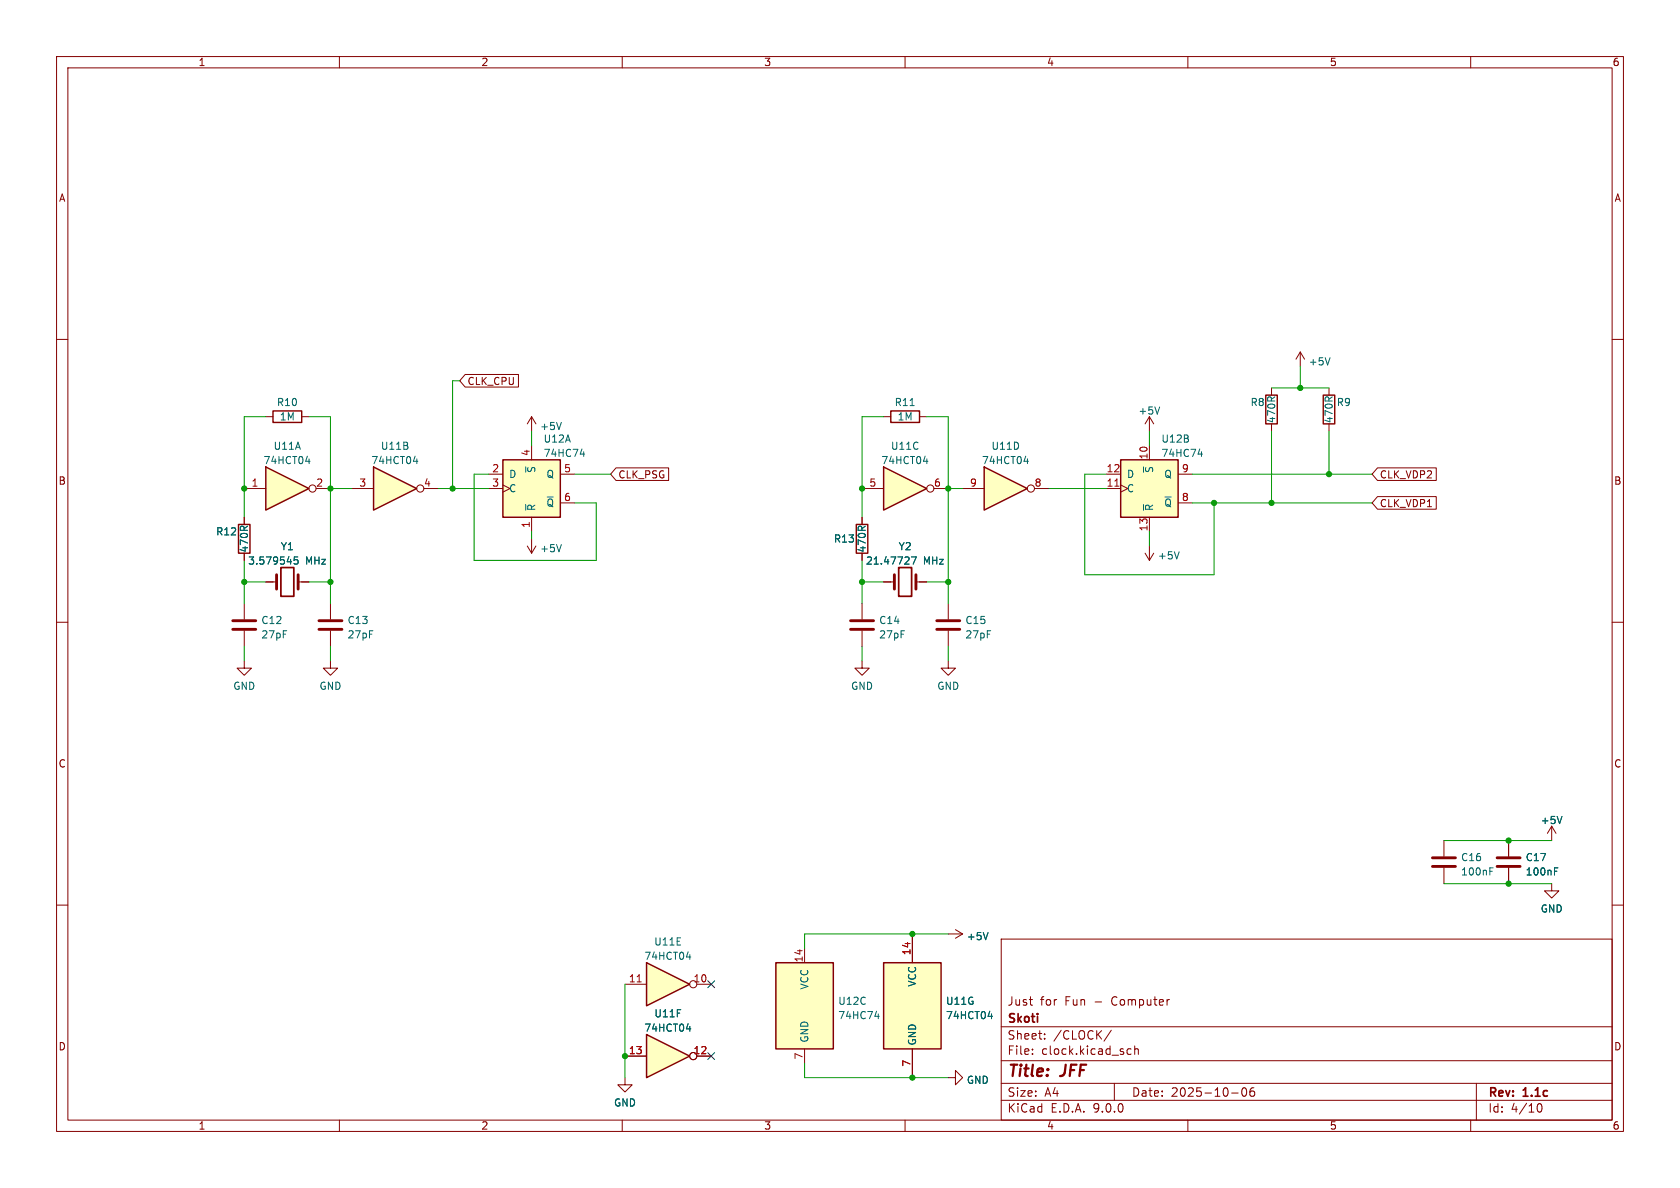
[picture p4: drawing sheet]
<svg xmlns="http://www.w3.org/2000/svg" width="297mm" height="210mm" viewBox="0 0 297 210" stroke-linecap="round" stroke-linejoin="round" font-family="sans-serif">
<g fill="none" stroke="#840000" stroke-width=".18">
<path d="M10 10h277v190h-277zM12 12h273v186h-273zM60 10v2M110 10v2M160 10v2M210 10v2M260 10v2M10 60h2M285 60h2M10 110h2M285 110h2M10 160h2"/>
<path d="M177 166h108v32h-108zM182 176.7h.5M182.4 177.7h.1M206.6 176.7h.1M285 160h2M60 198v2M110 198v2M160 198v2M177 194.5h108M177 191.5h108M177 187.5h108M177 181.5h108"/>
<path d="M182.5 186.3v.1M182.5 185.5v.1M184.7 183.6v.1M184.7 182.8v.1M196.5 182.1l-1.3 2M197 191.5v3M199.2 186.1l.3 .3 .5-.1M200 185.5l-.5-.1-.3 .3M200.6 185.5l.2-.1 .4 .1v.9M200.6 184.9v1.5M210 198v2M217.7 193.2h1.2"/>
<path d="M219.7 192.4l.2-.1a.81 .81 0 0 1 .6 .6 .81 .81 0 0 1-.3 .8l-.2 .1a.81 .81 0 0 1-.3-1.4zM221.7 192.3a.59 .59 0 0 0-.7 .6v.6l.1 .2 .4 .1 .2-.1 .1-.5-.1-.3h-.5l-.2 .3M260 198v2M261 191.5v6.5M271.7 195.7l.2-.5 .2-.1a.81 .81 0 0 1 .6 .6 .81 .81 0 0 1-.3 .8h-.4l-.3-.5"/>
</g>
<path d="M114.3 170.2l7.6 3.8-7.6 3.8z" fill="#ffffc2"/>
<path d="M114.3 170.2l7.6 3.8-7.6 3.8z" fill="none" stroke="#840000" stroke-width=".25"/>
<g fill="none" stroke="#840000" stroke-width=".18">
<path d="M110.5 174h3.8M123.2 174h2.5"/>
<circle cx="122.6" cy="174" r=".63"/>
</g>
<path d="M112.6 173.6h.8" fill="none" stroke="#a90000" stroke-width=".18"/>
<path d="M121.3 169.2h.8M122 168.8v.8" fill="none" stroke="#006464" stroke-width=".18"/>
<path d="M156.2 170.2h10.2v15.2h-10.2z" fill="#ffffc2"/>
<path d="M157.5 72.6h5.1v2.1h-5.1zM223.8 69.9h2v5h-2zM233.9 69.9h2.1v5h-2.1zM156.2 170.2h10.2v15.2h-10.2z" fill="none" stroke="#840000" stroke-width=".25"/>
<g fill="none" stroke="#840000" stroke-width=".18">
<path d="M94 73.7l-.8 1.2M94 73.7l.7 1.2M94 73.7v2.5M156.2 73.7h1.3M162.6 73.7h1.2M224.8 68.6v1.3M224.8 74.9v1.3M229.9 62.2l-.8 1.3M229.9 62.2l.7 1.3M229.9 62.2v2.6M234.9 68.6v1.3M234.9 74.9v1.3"/>
<path d="M58.4 116.8v1.3h1.3l-1.3 1.3-1.3-1.3h1.3M58.4 106.7v2.8M58.4 111.5v2.8M152.4 116.8v1.3h1.3l-1.3 1.3-1.3-1.3h1.3M167.6 116.8v1.3h1.3l-1.3 1.3-1.2-1.3h1.2M167.6 106.7v2.8M167.6 111.5v2.8M266.7 148.6v2.8M266.7 153.4v2.8M274.3 156.2v1.3h1.3l-1.3 1.3-1.3-1.3h1.3M274.3 146.1l-.7 1.2M274.3 146.1l.8 1.2"/>
<path d="M274.3 146.1v2.5M161.3 165.1v5.1M161.3 185.4v5.1M167.6 190.5h1.3v-1.3l1.3 1.3-1.3 1.3v-1.3"/>
</g>
<path d="M99.2 74.7l-.4 1.2M160.9 71.7h.7M235.1 63.2l-.4 1.3M274.8 154h.4M274.8 153.4h.6M276.1 144.3l-.4 1.3M174.7 179.7h.8M175.3 179.2v.9" fill="none" stroke="#006464" stroke-width=".18"/>
<path d="M56.4 109.7h4.1M56.4 111.3h4.1M165.6 109.7h4.1M165.6 111.3h4.1M264.7 151.6h4M264.7 153.2h4" fill="none" stroke="#840000" stroke-width=".51"/>
<path d="M137.2 170.2h10.1v15.2h-10.1z" fill="#ffffc2"/>
<path d="M137.2 170.2h10.1v15.2h-10.1z" fill="none" stroke="#840000" stroke-width=".25"/>
<path d="M142.2 167.6v2.6M142.2 185.4v2.6" fill="none" stroke="#840000" stroke-width=".18"/>
<path d="M154.7 179.7h.8M155.3 179.2v.9" fill="none" stroke="#006464" stroke-width=".18"/>
<path d="M156.2 82.6l7.6 3.8-7.6 3.8z" fill="#ffffc2"/>
<path d="M156.2 82.6l7.6 3.8-7.6 3.8z" fill="none" stroke="#840000" stroke-width=".25"/>
<g fill="none" stroke="#840000" stroke-width=".18">
<path d="M152.4 86.4h3.8M165.1 86.4h2.5M202.4 97.8l.8 1.3M203.2 96.5v2.6M204 97.8l-.8 1.3"/>
<circle cx="164.5" cy="86.4" r=".63"/>
</g>
<path d="M163.3 81.5h.7M163.9 81.1v.9M208.5 97.5l-.5 1.3" fill="none" stroke="#006464" stroke-width=".18"/>
<path d="M174 82.6l7.6 3.8-7.6 3.8z" fill="#ffffc2"/>
<path d="M151.4 92.7h2v5.1h-2zM174 82.6l7.6 3.8-7.6 3.8z" fill="none" stroke="#840000" stroke-width=".25"/>
<g fill="none" stroke="#840000" stroke-width=".18">
<path d="M152.4 91.4v1.3M152.4 97.8v1.3M170.2 86.4h3.8M182.9 86.4h2.5M152.4 106.7v2.8M152.4 111.5v2.8"/>
<circle cx="182.2" cy="86.4" r=".63"/>
</g>
<path d="M181 81.5h.8M181.6 81.1v.9" fill="none" stroke="#006464" stroke-width=".18"/>
<path d="M150.4 109.7h4M150.4 111.3h4" fill="none" stroke="#840000" stroke-width=".51"/>
<path d="M198.1 81.3h10.2v10.1h-10.2z" fill="#ffffc2"/>
<path d="M198.1 81.3h10.2v10.1h-10.2z" fill="none" stroke="#840000" stroke-width=".25"/>
<g fill="none" stroke="#840000" stroke-width=".18">
<path d="M203.2 73.7v2.5M203.2 78.7v2.6M203.2 73.7l-.8 1.2M203.2 73.7l.8 1.2M195.6 83.8h2.5M195.6 86.4h2.5M198.1 85.7l1.3 .7-1.3 .6M203.2 91.4v2.6M208.3 83.8h2.5M208.3 88.9h2.5M156.2 102.9h1.9M161.9 102.9h1.9"/>
<path d="M255.3 148.6v2.8M255.3 153.4v2.8"/>
</g>
<path d="M197.1 85.9h.7" fill="none" stroke="#a90000" stroke-width=".18"/>
<path d="M205 71.9l-.4 1.3M212.4 79.9v.8M161.1 98.5h.9l-.6 1.2M202.2 89.2v1M211.8 80.3h.8M263.4 154h.4M263.4 153.4h.6" fill="none" stroke="#006464" stroke-width=".18"/>
<path d="M158.1 101.6v2.5M161.9 101.6v2.5M253.2 151.6h4.1M253.2 153.2h4.1" fill="none" stroke="#840000" stroke-width=".51"/>
<path d="M158.9 100.3h2.3v5.1h-2.3z" fill="none" stroke="#840000" stroke-width=".3"/>
<path d="M88.9 81.3h10.2v10.1h-10.2z" fill="#ffffc2"/>
<path d="M48.3 72.6h5v2.1h-5zM88.9 81.3h10.2v10.1h-10.2z" fill="none" stroke="#840000" stroke-width=".25"/>
<path d="M47 73.7h1.3M53.3 73.7h1.3M94 78.7v2.6M86.4 83.8h2.5M86.4 86.4h2.5M88.9 85.7l1.3 .7-1.3 .6M93.2 96.5l.8 1.3M94 91.4v2.6M94 95.3v2.5M94.7 96.5l-.7 1.3M99.1 83.8h2.5M99.1 88.9h2.5" fill="none" stroke="#840000" stroke-width=".18"/>
<path d="M103.2 79.9v.8M92.9 89.2v1M99.2 96.3l-.4 1.2M102.6 80.3h.8" fill="none" stroke="#006464" stroke-width=".18"/>
<path d="M114.3 182.9l7.6 3.8-7.6 3.8z" fill="#ffffc2"/>
<path d="M114.3 182.9l7.6 3.8-7.6 3.8z" fill="none" stroke="#840000" stroke-width=".25"/>
<g fill="none" stroke="#840000" stroke-width=".18">
<path d="M110.5 190.5v1.3h1.3l-1.3 1.2-1.3-1.2h1.3M110.5 186.7h3.8M123.2 186.7h2.5"/>
<circle cx="122.6" cy="186.7" r=".63"/>
</g>
<path d="M121.3 181.9h.8M122 181.5v.8" fill="none" stroke="#006464" stroke-width=".18"/>
<path d="M47 82.6l7.6 3.8-7.6 3.8z" fill="#ffffc2"/>
<path d="M47 82.6l7.6 3.8-7.6 3.8z" fill="none" stroke="#840000" stroke-width=".25"/>
<g fill="none" stroke="#840000" stroke-width=".18">
<path d="M43.2 86.4h3.8M55.9 86.4h2.5M43.2 116.8v1.3h1.2l-1.2 1.3-1.3-1.3h1.3M43.2 106.7v2.8M43.2 111.5v2.8"/>
<circle cx="55.2" cy="86.4" r=".63"/>
</g>
<path d="M54 81.5h.8M54.6 81.1v.9" fill="none" stroke="#006464" stroke-width=".18"/>
<path d="M41.1 109.7h4.1M41.1 111.3h4.1" fill="none" stroke="#840000" stroke-width=".51"/>
<path d="M66 82.6l7.7 3.8-7.7 3.8z" fill="#ffffc2"/>
<path d="M42.2 92.7h2v5.1h-2zM66 82.6l7.7 3.8-7.7 3.8z" fill="none" stroke="#840000" stroke-width=".25"/>
<g fill="none" stroke="#840000" stroke-width=".18">
<path d="M82.2 66.2h9.5v2.2h-9.5l-.9-1.1zM43.2 91.4v1.3M43.2 97.8v1.3M62.2 86.4h3.8M74.9 86.4h2.6M108.9 82.7h9.3v2.2h-9.3l-1-1.1zM152.4 91.4v1.3M152.4 97.8v1.3M243.5 87.8h10.4v2.2h-10.4l-.9-1.1zM243.5 82.7h10.4v2.2h-10.4l-.9-1.1zM47 102.9h1.9M52.7 102.9h1.9"/>
<path d="M156.2 102.9h1.3M162.6 102.9h1.2M266.7 148.6v2.8M266.7 153.4v2.8M161.3 165.1v5.1M167.6 165.1h2.6M168.9 164.3l1.3 .8M170.2 165.1l-1.3 .8M110.5 186.7h3.8M123.2 186.7h2.5M161.3 185.4v5.1"/>
<circle cx="74.3" cy="86.4" r=".63"/>
<circle cx="122.6" cy="186.7" r=".63"/>
</g>
<path d="M52.6 98.5h-.6v.6l.2-.2 .4 .1 .1 .2-.1 .4-.1 .1-.5-.1M73.1 81.5h.8M73.7 81.1v.9M161.1 98.5h.9l-.6 1.2M274.8 154h.4M274.8 153.4h.6M276.1 144.3l-.4 1.3M174.7 164.8l-.4 1.3M174.7 179.7h.8M175.3 179.2v.9M121.3 181.9h.8M122 181.5v.8" fill="none" stroke="#006464" stroke-width=".18"/>
<path d="M48.9 101.6v2.5M52.7 101.6v2.5" fill="none" stroke="#840000" stroke-width=".51"/>
<path d="M49.7 100.3h2.2v5.1h-2.2z" fill="none" stroke="#840000" stroke-width=".3"/>
<g fill="none" stroke="#009600" stroke-width=".18">
<path d="M47 73.7h-3.8v17.7M54.6 73.7h3.8v33M81.3 67.3h-1.3v19.1M94 76.2v2.5M156.2 73.7h-3.8v17.7M163.8 73.7h3.8v33M203.2 76.2v2.5M224.8 68.6h10.1M224.8 76.2v12.7M229.9 64.8v3.8M234.9 76.2v7.6M43.2 99.1v7.6"/>
<path d="M58.4 86.4h3.8M77.5 86.4h8.9M86.4 83.8h-2.6v15.3h21.6v-10.2h-3.8M94 94v1.3M101.6 83.8h6.3M152.4 99.1v7.6M167.6 86.4h2.6M185.4 86.4h10.2M195.6 83.8h-3.8v17.8h22.8v-12.7M203.2 94v2.5M210.8 88.9h31.8M210.8 83.8h31.8"/>
<path d="M43.2 102.9h3.8M43.2 114.3v2.5M54.6 102.9h3.8M58.4 114.3v2.5M152.4 102.9h3.8M152.4 114.3v2.5M163.8 102.9h3.8M167.6 114.3v2.5M255.3 156.2h19M255.3 148.6h19M110.5 174v16.5M167.6 165.1h-25.4v2.5"/>
<path d="M142.2 188v2.5h25.4"/>
</g>
<path d="M125.1 173.4l1.2 1.2M126.3 173.4l-1.2 1.2M125.1 186.1l1.2 1.2M126.3 186.1l-1.2 1.2" fill="none" stroke="#000084" stroke-width=".18"/>
<g fill="#009600" stroke="#009600" stroke-width=".18">
<circle cx="229.9" cy="68.6" r=".46"/>
<circle cx="234.9" cy="83.8" r=".46"/>
<circle cx="224.8" cy="88.9" r=".46"/>
<circle cx="266.7" cy="156.2" r=".46"/>
<circle cx="266.7" cy="148.6" r=".46"/>
<circle cx="110.5" cy="186.7" r=".46"/>
<circle cx="161.3" cy="190.5" r=".46"/>
<circle cx="161.3" cy="165.1" r=".46"/>
<circle cx="167.6" cy="86.4" r=".46"/>
<circle cx="152.4" cy="86.4" r=".46"/>
<circle cx="152.4" cy="102.9" r=".46"/>
<circle cx="214.6" cy="88.9" r=".46"/>
<circle cx="167.6" cy="102.9" r=".46"/>
<circle cx="58.4" cy="102.9" r=".46"/>
<circle cx="58.4" cy="86.4" r=".46"/>
<circle cx="80" cy="86.4" r=".46"/>
<circle cx="43.2" cy="102.9" r=".46"/>
<circle cx="43.2" cy="86.4" r=".46"/>
</g>
<g font-size="2.8" fill="#840000">
<text x="178" y="190.9">Title:</text>
<text x="187.7" y="190.9">JFF</text>
</g>
<g font-size="2.1" fill="#840000">
<text x="178" y="178">Just</text>
<text x="183.9" y="178">for</text>
<text x="188.3" y="178">Fun</text>
<text x="193.6" y="178">-</text>
<text x="196.8" y="178">Computer</text>
<text x="178" y="184">Sheet:</text>
<text x="178" y="181.2">Skoti</text>
<text x="186.2" y="184">/CLOCK/</text>
<text x="178" y="186.7">File:</text>
<text x="184.1" y="186.7">clock.kicad_sch</text>
<text x="178" y="196.9">KiCad</text>
<text x="178" y="194.1">Size:</text>
<text x="184.7" y="194.1">A4</text>
<text x="185.7" y="196.9">E.D.A.</text>
<text x="193.3" y="196.9">9.0.0</text>
<text x="200" y="194.1">Date:</text>
<text x="207" y="194.1">2025-10-06</text>
<text x="263" y="194.3">Rev:</text>
<text x="263" y="196.9">Id:</text>
<text x="267.1" y="196.9">4/10</text>
<text x="269.4" y="194.3">1.1c</text>
</g>
<g font-size="1.8" fill="#840000">
<text x="35" y="11.9">1</text>
<text x="85" y="11.9">2</text>
<text x="135" y="11.9">3</text>
<text x="185" y="11.9">4</text>
<text x="235" y="11.9">5</text>
<text x="285" y="11.9">6</text>
<text x="10.3" y="35.9">A</text>
<text x="285.3" y="35.9">A</text>
<text x="82.5" y="68.3">CLK_CPU</text>
<text x="10.3" y="85.9">B</text>
<text x="109.2" y="84.8">CLK_PSG</text>
<text x="243.8" y="89.9">CLK_VDP1</text>
<text x="243.8" y="84.8">CLK_VDP2</text>
<text x="285.3" y="85.9">B</text>
<text x="10.3" y="135.9">C</text>
<text x="285.3" y="135.9">C</text>
<text x="10.3" y="185.9">D</text>
<text x="285.3" y="185.9">D</text>
<text x="35" y="199.9">1</text>
<text x="85" y="199.9">2</text>
<text x="135" y="199.9">3</text>
<text x="185" y="199.9">4</text>
<text x="235" y="199.9">5</text>
<text x="285" y="199.9">6</text>
</g>
<g font-size="1.8" fill="#006464">
<text x="231.3" y="64.8">+5V</text>
<text x="48.9" y="72">R10</text>
<text x="158.1" y="72">R11</text>
<text x="221" y="72">R8</text>
<text x="236.2" y="72">R9</text>
<text x="49.4" y="74.5">1M</text>
<text x="95.4" y="76.2">+5V</text>
<text x="158.6" y="74.5">1M</text>
<text x="201.2" y="73.5">+5V</text>
<text x="225.7" y="74.9" transform="rotate(-90 225.7 74.9)">470R</text>
<text x="235.8" y="74.9" transform="rotate(-90 235.8 74.9)">470R</text>
<text x="46.5" y="82.3">74HCT04</text>
<text x="48.3" y="79.7">U11A</text>
<text x="65.5" y="82.3">74HCT04</text>
<text x="67.2" y="79.7">U11B</text>
<text x="94.8" y="83.7" transform="rotate(-90 94.8 83.7)">~{S}</text>
<text x="96" y="78.4">U12A</text>
<text x="96" y="81">74HC74</text>
<text x="155.7" y="82.3">74HCT04</text>
<text x="157.4" y="79.7">U11C</text>
<text x="173.5" y="82.3">74HCT04</text>
<text x="175.2" y="79.7">U11D</text>
<text x="204.1" y="83.7" transform="rotate(-90 204.1 83.7)">~{S}</text>
<text x="205.2" y="78.4">U12B</text>
<text x="205.2" y="81">74HC74</text>
<text x="89.9" y="84.7">D</text>
<text x="89.9" y="87.2">C</text>
<text x="96.5" y="84.7">Q</text>
<text x="96.5" y="89.8">~{Q}</text>
<text x="199.1" y="84.7">D</text>
<text x="199.1" y="87.2">C</text>
<text x="205.7" y="84.7">Q</text>
<text x="205.7" y="89.8">~{Q}</text>
<text x="38.1" y="94.8">R12</text>
<text x="94.8" y="90.4" transform="rotate(-90 94.8 90.4)">~{R}</text>
<text x="204.1" y="90.4" transform="rotate(-90 204.1 90.4)">~{R}</text>
<text x="43.8" y="100">3.579545</text>
<text x="44" y="97.8" transform="rotate(-90 44 97.8)">470R</text>
<text x="49.5" y="97.5">Y1</text>
<text x="54" y="100">MHz</text>
<text x="95.4" y="97.8">+5V</text>
<text x="147.3" y="96.1">R13</text>
<text x="153" y="100">21.47727</text>
<text x="153.3" y="97.8" transform="rotate(-90 153.3 97.8)">470R</text>
<text x="158.8" y="97.5">Y2</text>
<text x="163.2" y="100">MHz</text>
<text x="204.6" y="99.1">+5V</text>
<text x="46.1" y="110.5">C12</text>
<text x="46.1" y="113.1">27pF</text>
<text x="61.4" y="110.5">C13</text>
<text x="61.4" y="113.1">27pF</text>
<text x="155.3" y="110.5">C14</text>
<text x="155.3" y="113.1">27pF</text>
<text x="170.6" y="110.5">C15</text>
<text x="170.6" y="113.1">27pF</text>
<text x="41.1" y="122.1">GND</text>
<text x="56.4" y="122.1">GND</text>
<text x="150.4" y="122.1">GND</text>
<text x="165.6" y="122.1">GND</text>
<text x="272.3" y="145.9">+5V</text>
<text x="258.2" y="155">100nF</text>
<text x="258.2" y="152.4">C16</text>
<text x="269.6" y="155">100nF</text>
<text x="269.6" y="152.4">C17</text>
<text x="272.3" y="161.5">GND</text>
<text x="115.6" y="167.3">U11E</text>
<text x="170.8" y="166.4">+5V</text>
<text x="113.8" y="169.9">74HCT04</text>
<text x="143.1" y="175" transform="rotate(-90 143.1 175)">VCC</text>
<text x="148.1" y="177.8">U12C</text>
<text x="162.2" y="174.5" transform="rotate(-90 162.2 174.5)">VCC</text>
<text x="167.1" y="177.8">U11G</text>
<text x="113.8" y="182.6">74HCT04</text>
<text x="115.6" y="180">U11F</text>
<text x="143.1" y="184.4" transform="rotate(-90 143.1 184.4)">GND</text>
<text x="148.1" y="180.4">74HC74</text>
<text x="162.2" y="184.9" transform="rotate(-90 162.2 184.9)">GND</text>
<text x="167.1" y="180.4">74HCT04</text>
<text x="170.8" y="191.8">GND</text>
<text x="108.5" y="195.8">GND</text>
</g>
<g font-size="1.8" fill="#a90000">
<text x="86.9" y="83.6">2</text>
<text x="93.7" y="80.7" transform="rotate(-90 93.7 80.7)">4</text>
<text x="99.6" y="83.6">5</text>
<text x="195.5" y="83.6">12</text>
<text x="202.9" y="81.3" transform="rotate(-90 202.9 81.3)">10</text>
<text x="208.8" y="83.6">9</text>
<text x="44.4" y="86.1">1</text>
<text x="55.8" y="86.1">2</text>
<text x="63.4" y="86.1">3</text>
<text x="74.9" y="86.1">4</text>
<text x="86.9" y="86.1">3</text>
<text x="99.6" y="88.6">6</text>
<text x="153.6" y="86.1">5</text>
<text x="165" y="86.1">6</text>
<text x="171.4" y="86.1">9</text>
<text x="182.8" y="86.1">8</text>
<text x="195.5" y="86.1">11</text>
<text x="208.8" y="88.6">8</text>
<text x="93.7" y="93.4" transform="rotate(-90 93.7 93.4)">1</text>
<text x="202.9" y="94" transform="rotate(-90 202.9 94)">13</text>
<text x="111.1" y="173.7">11</text>
<text x="122.5" y="173.7">10</text>
<text x="142" y="170.2" transform="rotate(-90 142 170.2)">14</text>
<text x="161" y="169" transform="rotate(-90 161 169)">14</text>
<text x="111.1" y="186.4">13</text>
<text x="122.5" y="186.4">12</text>
<text x="142" y="187.4" transform="rotate(-90 142 187.4)">7</text>
<text x="161" y="188.7" transform="rotate(-90 161 188.7)">7</text>
</g>
</svg>
